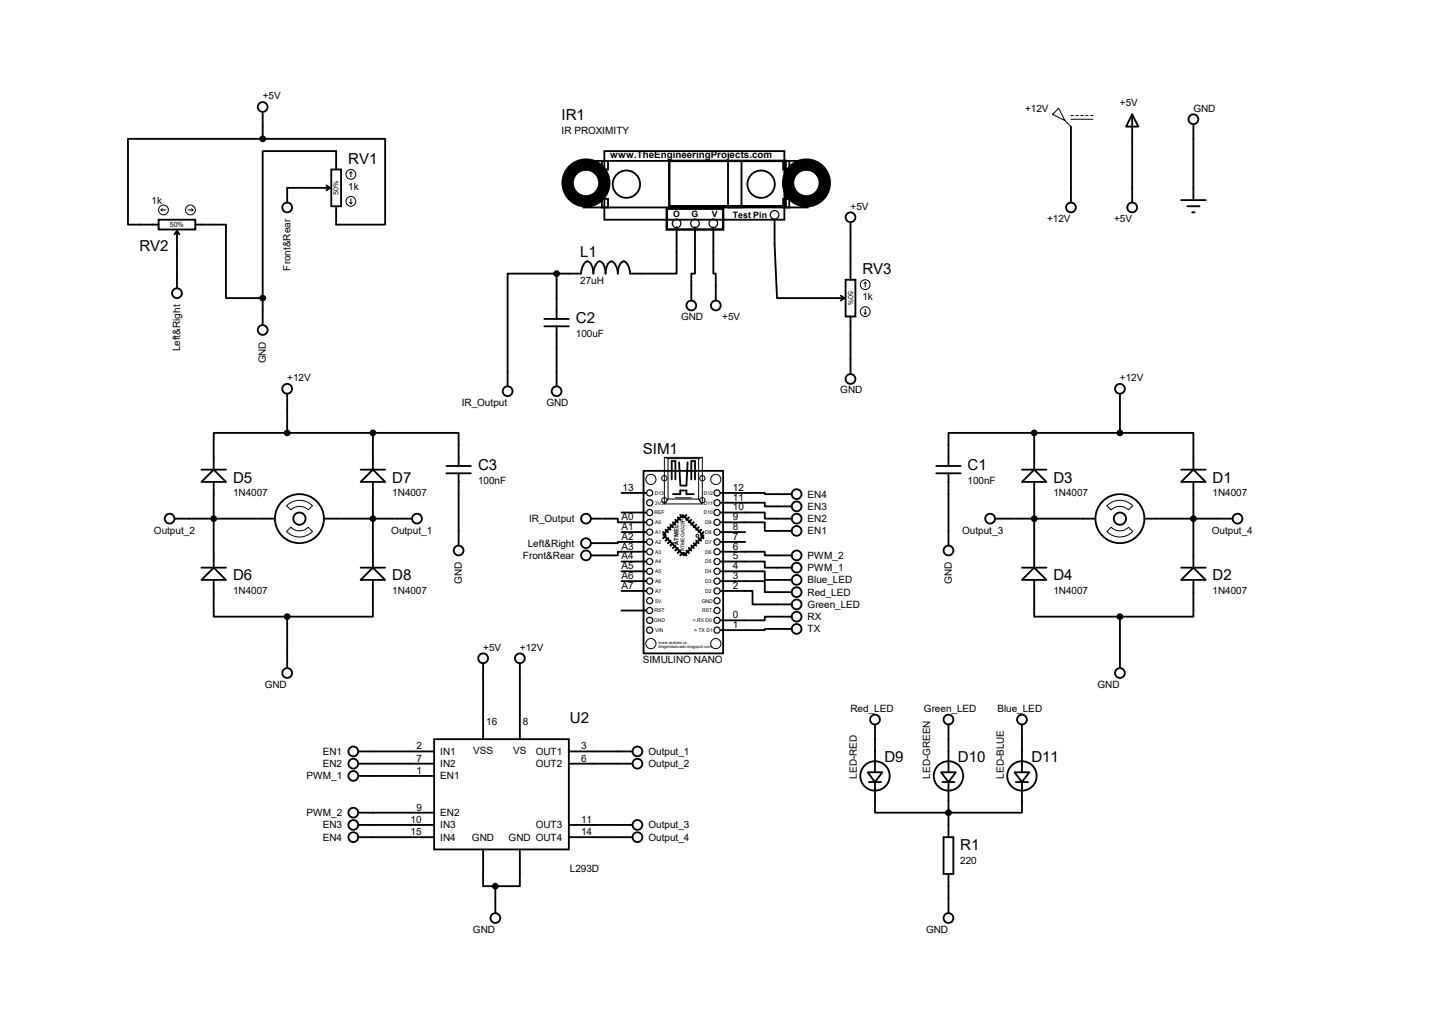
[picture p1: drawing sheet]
<svg xmlns="http://www.w3.org/2000/svg" width="297mm" height="210mm" viewBox="0 0 297 210" stroke-linecap="round" stroke-linejoin="round" font-family="sans-serif">
<g fill="none" stroke="#000" stroke-width=".38">
<path d="M54.5 28.8h-28v17.8h6.4M54.5 28.8h25.4v17.8h-10.2v-3.8M54.5 23.2v5.6M67.7 38.4l.8 .5M68.5 38.9h-8.9v3.1M68.5 38.9l-.8 .6M68.7 35.1h2v7.7h-2zM69.7 35.1v-3.8h-15.2v30.5M121 33.4h5.1v1.7h-5.1zM124.8 33.4h29v9.6h-29zM125.3 31.3h37.4v14.3h-37.4zM151 33.4h12.7v9.6h-12.7z"/>
<path d="M162.4 33.4h5.1v1.7h-5.1zM222.1 26.2v15.8M234.8 23.7l1.3 2.5h-2.5zM234.8 23.7v18.3M247.5 25.7v15.8M32.9 45.6h7.6v2h-7.6zM36.7 47.8v12M36.7 47.8l-.5 .8M36.7 47.8l.5 .8M40.5 46.6h6.4v15.2h7.6M115.4 56.7h-10.1v23.4M115.4 56.7v9.4"/>
<path d="M121 41.2h5.1v1.8h-5.1zM140.3 47.1v9.6h-9.6a2.69 2.69 0 0 0-1.3-2.5 2.31 2.31 0 0 0-1.3 2.5 2.69 2.69 0 0 0-1.2-2.5 2.31 2.31 0 0 0-1.3 2.5 2.31 2.31 0 0 0-1.3-2.5 2.69 2.69 0 0 0-1.2 2.5 2.31 2.31 0 0 0-1.3-2.5 2.69 2.69 0 0 0-1.3 2.5h-5.1M144.1 47.1v9.6h-.7v5.6M148 47.1v9.6h.5v5.6M160.7 45.6v5l.5 11.2h13.9M162.4 41.2h5.1v1.8h-5.1zM175.4 58h2v7.6h-2zM176.4 46.1v11.9M245 41.5h5.1M246.3 42.8h2.5M247.3 44h.5M54.5 61.8v5.6"/>
<path d="M112.9 66.1h5.1M112.9 67.6h5.1M115.4 67.6v12.5M174.4 61.3l.7 .5M175.1 61.8l-.7 .5M176.4 65.6v12M41.8 99.9l2.5-2.5 2.6 2.5zM41.8 97.4h5.1M44.3 99.9v17.8M59.6 89.7h-15.3v7.7M59.6 89.7h17.7M59.6 81.6v8.1"/>
<path d="M74.8 99.9l2.5-2.5 2.6 2.5zM74.8 97.4h5.1M77.3 89.7h17.8v6.9M77.3 89.7v7.7M77.3 99.9v17.8M92.6 96.6h5.1M92.6 98.1h5.1M95.1 98.1v15M133.5 97.6h16.5v37.9h-16.5zM139.3 99.4v-3.8h.8v3.8M140.8 95.8l.3 4.6M142.6 95.8l-.2 4.9h-1.3"/>
<path d="M143.4 99.4v-3.8h.7v3.8M194.2 96.6h5.1M194.2 98.1h5.1M196.7 98.1v15M212 97.4h5M214.5 97.4l2.5 2.5h-5zM214.5 89.7h-17.8v6.9M214.5 89.7v7.7M214.5 99.9v17.8M214.5 89.7h17.8M232.3 89.7h15.2v7.7M232.3 81.6v8.1"/>
<path d="M245 99.9l2.5-2.5 2.6 2.5zM245 97.4h5.1M247.5 99.9v17.8M36.2 107.5h20.8M41.8 117.7h5.1M67.2 107.5h18.3M74.8 117.7h5.1M122.6 107.5h5.5v.8h5.9M128.9 118.4h5.1M128.9 116.4h5.1M128.9 110.3h5.1M128.9 106.3h5.1"/>
<path d="M128.9 102.2h5.1M134 112.4h-5.9v.2h-5.5M134 114.4h-5.9v.7h-5.5M139.6 102.4h1.5v-.7h1.3v.7h1.5M141.6 106.8l4.3 4.3-4 4-4.4-4.3zM149.5 114.4h9.1v.7h5.6M149.5 108.3h9.1v1.8h5.6M149.5 106.3h9.1v1.2h5.6M149.5 104.2h9.1v.8h5.6M149.5 102.2h9.1v.2h5.6M149.5 116.4h9.1v1.3h5.6M149.5 118.4h9.1v1.8h5.6"/>
<path d="M149.5 112.4h5.1M149.5 110.3h5.1M206.4 107.5h20.8M212 117.7h5M214.5 117.7l2.5 2.5h-5zM237.4 107.5h18.3M245 117.7h5.1M41.8 120.2l2.5-2.5 2.6 2.5zM44.3 120.2v7.6h15.3M59.6 127.8v10.7M74.8 120.2l2.5-2.5 2.6 2.5zM77.3 120.2v7.6h-17.7"/>
<path d="M100.2 137.5v15.7M107.8 137.5v15.7M128.9 122.5h5.1M128.9 120.5h5.1M128.9 126.6h5.1M149.5 120.5h9.1v2.3h5.6M149.5 122.5h6.6v2.8h8.1M164.2 127.8h-5.6v.8h-9.1M164.2 130.4h-5.6v.2h-9.1M214.5 120.2v7.6h17.8M232.3 127.8v10.7M245 120.2l2.5-2.5 2.6 2.5z"/>
<path d="M247.5 120.2v7.6h-15.2M74.3 155.8h15.7M74.3 158.3h15.7M90 153.2h28v22.9h-28zM118 155.8h13.2M118 158.3h13.2M181.5 150.2v9.9M196.7 150.2v9.9M212 150.2v9.9M74.3 160.9h15.7M74.3 173.6h15.7M74.3 171h15.7"/>
<path d="M74.3 168.5h15.7M100.2 176.1v7.6h2.5M107.8 176.1v7.6h-5.1M118 173.6h13.2M118 171h13.2M180 160.1h3l-1.5 2zM180.2 162.1h2.6M181.5 162.1v6.4h30.5v-6.4M195.2 160.1h3l-1.5 2zM195.5 162.1h2.5M195.7 173.6h2v7.6h-2zM196.7 162.1v11.5"/>
<path d="M210.4 160.1h3.1l-1.5 2zM210.7 162.1h2.5M102.7 183.7v5.6M196.7 181.2v8.1"/>
<circle cx="54.5" cy="22.2" r="1.02"/>
<circle cx="129.9" cy="38.2" r="2.84"/>
<circle cx="157.9" cy="38.2" r="2.84"/>
<circle cx="247.5" cy="24.7" r="1.02"/>
<circle cx="59.6" cy="43" r="1.02"/>
<circle cx="176.4" cy="45" r="1.02"/>
<circle cx="222.1" cy="43" r="1.02"/>
<circle cx="234.8" cy="43" r="1.02"/>
<circle cx="36.7" cy="60.8" r="1.02"/>
<circle cx="54.5" cy="68.4" r="1.02"/>
<circle cx="143.4" cy="63.3" r="1.02"/>
<circle cx="148.5" cy="63.3" r="1.02"/>
<circle cx="176.4" cy="78.6" r="1.02"/>
<circle cx="59.6" cy="80.6" r="1.02"/>
<circle cx="105.3" cy="81.1" r="1.02"/>
<circle cx="115.4" cy="81.1" r="1.02"/>
<circle cx="232.3" cy="80.6" r="1.02"/>
<circle cx="35.2" cy="107.5" r="1.02"/>
<circle cx="62.1" cy="107.5" r="5.1"/>
<circle cx="62.1" cy="107.5" r="1.27"/>
<circle cx="86.5" cy="107.5" r="1.02"/>
<circle cx="95.1" cy="114.1" r="1.02"/>
<circle cx="121.5" cy="112.6" r="1.02"/>
<circle cx="121.5" cy="115.1" r="1.02"/>
<circle cx="121.5" cy="107.5" r="1.02"/>
<circle cx="165.2" cy="115.1" r="1.02"/>
<circle cx="165.2" cy="110.1" r="1.02"/>
<circle cx="165.2" cy="107.5" r="1.02"/>
<circle cx="165.2" cy="102.4" r="1.02"/>
<circle cx="165.2" cy="117.7" r="1.02"/>
<circle cx="165.2" cy="105" r="1.02"/>
<circle cx="196.7" cy="114.1" r="1.02"/>
<circle cx="205.4" cy="107.5" r="1.02"/>
<circle cx="232.3" cy="107.5" r="5.1"/>
<circle cx="232.3" cy="107.5" r="1.27"/>
<circle cx="256.7" cy="107.5" r="1.02"/>
<circle cx="59.6" cy="139.5" r="1.02"/>
<circle cx="100.2" cy="136.5" r="1.02"/>
<circle cx="107.8" cy="136.5" r="1.02"/>
<circle cx="165.2" cy="120.2" r="1.02"/>
<circle cx="165.2" cy="130.4" r="1.02"/>
<circle cx="165.2" cy="127.8" r="1.02"/>
<circle cx="165.2" cy="122.8" r="1.02"/>
<circle cx="165.2" cy="125.3" r="1.02"/>
<circle cx="232.3" cy="139.5" r="1.02"/>
<circle cx="73.3" cy="158.3" r="1.02"/>
<circle cx="73.3" cy="155.8" r="1.02"/>
<circle cx="132.2" cy="158.3" r="1.02"/>
<circle cx="132.2" cy="155.8" r="1.02"/>
<circle cx="181.5" cy="149.2" r="1.02"/>
<circle cx="196.7" cy="149.2" r="1.02"/>
<circle cx="212" cy="149.2" r="1.02"/>
<circle cx="73.3" cy="173.6" r="1.02"/>
<circle cx="73.3" cy="168.5" r="1.02"/>
<circle cx="73.3" cy="160.9" r="1.02"/>
<circle cx="73.3" cy="171" r="1.02"/>
<circle cx="132.2" cy="173.6" r="1.02"/>
<circle cx="132.2" cy="171" r="1.02"/>
<circle cx="181.5" cy="160.9" r="3"/>
<circle cx="196.7" cy="160.9" r="3"/>
<circle cx="212" cy="160.9" r="3"/>
<circle cx="102.7" cy="190.3" r="1.02"/>
<circle cx="196.7" cy="190.3" r="1.02"/>
</g>
<g fill="none" stroke="#000" stroke-width=".21">
<path d="M72.8 35.6v1.1M72.8 35.6l.2 .3M72.8 35.6l-.3 .3M219.6 22.4l1.3 2.6-2.6-1.3zM220.9 25l1.2 1.2M222.1 24h.5M222.1 24.7h4.6M223.1 24h.5M224.2 24h.5M225.2 24h.5M226.2 24h.5M33.4 43.5h1"/>
<path d="M33.4 43.5l.3 .3M33.7 43.3l-.3 .2M39 43.5h1M39.8 43.3l.2 .2M40 43.5l-.2 .3M72.5 42l.3 .2M72.8 41.2v1M73 42l-.2 .2M179.5 58.5v1M179.5 58.5l.2 .3M179.5 58.5l-.3 .3M179.2 64.9l.3 .2"/>
<path d="M179.5 64.1v1M179.7 64.9l-.2 .2M137.8 94.8h7.9v9.7h-7.9zM137.8 94.8l.8 .3M138.6 95.1h6.3v8.4h-6.3zM145.7 94.8l-.8 .3M59.4 104.9a3.7 3.7 0 0 1 5.4 0l-.9 .8a2.58 2.58 0 0 0-3.6 0zM60.3 109.3a2.51 2.51 0 0 0 3.6 0l.9 .9a3.7 3.7 0 0 1-5.4 0zM138.6 103.5l-.8 1M140.1 103.2h3.3M144.9 103.5l.8 1M229.6 104.9a3.7 3.7 0 0 1 5.4 0l-.9 .8a2.58 2.58 0 0 0-3.6 0z"/>
<path d="M230.5 109.3a2.51 2.51 0 0 0 3.6 0l.9 .9a3.7 3.7 0 0 1-5.4 0z"/>
<circle cx="72.8" cy="36.2" r="1.02"/>
<circle cx="33.9" cy="43.5" r="1.02"/>
<circle cx="39.5" cy="43.5" r="1.02"/>
<circle cx="72.8" cy="41.7" r="1.02"/>
<circle cx="179.5" cy="59" r="1.02"/>
<circle cx="179.5" cy="64.6" r="1.02"/>
<circle cx="135" cy="99.4" r="1.06"/>
<circle cx="137.8" cy="99.1" r=".55"/>
<circle cx="145.7" cy="99.1" r=".55"/>
<circle cx="148.5" cy="99.4" r="1.06"/>
<circle cx="137.8" cy="103.7" r=".55"/>
<circle cx="144.7" cy="111.1" r=".3"/>
<circle cx="145.7" cy="103.7" r=".55"/>
<circle cx="135" cy="133.4" r="1.06"/>
<circle cx="148.5" cy="133.4" r="1.06"/>
</g>
<g fill="none" stroke="#000" stroke-width=".42">
<path d="M137.5 110.3l.5 .5M138 111.1l-.5 .5M138 109.8l.6 .5M138.6 111.6l-.6 .5M138.6 109.3l.5 .5M139.1 112.1l-.5 .5M139.1 108.8l.5 .5M139.6 112.6l-.5 .5M139.6 108.3l.5 .5M140.1 113.1l-.5 .5M140.1 107.8l.5 .5M140.6 113.6l-.5 .5"/>
<path d="M140.6 107.3l.5 .5M141.1 114.1l-.5 .5M141.1 106.8l.5 .5M141.6 114.6l-.5 .5M141.9 114.6l.5 .5M142.4 106.8l-.5 .5M142.4 114.1l.5 .5M142.9 107.3l-.5 .5M142.9 113.6l.5 .5M143.4 107.8l-.5 .5M143.4 113.1l.5 .5M143.9 108.3l-.5 .5"/>
<path d="M143.9 112.6l.5 .5M144.4 108.8l-.5 .5M144.4 112.1l.5 .5M144.9 109.3l-.5 .5M144.9 111.6l.5 .5M145.4 109.8l-.5 .5M145.4 111.1l.5 .5M145.9 110.3l-.5 .5"/>
</g>
<g fill="none" stroke="#000" stroke-width=".25">
<circle cx="140.3" cy="46.3" r=".89"/>
<circle cx="144.1" cy="46.3" r=".89"/>
<circle cx="148" cy="46.3" r=".89"/>
<circle cx="160.7" cy="44.5" r=".89"/>
<circle cx="134.7" cy="102.2" r=".64"/>
<circle cx="134.7" cy="118.4" r=".64"/>
<circle cx="134.7" cy="110.3" r=".64"/>
<circle cx="134.7" cy="116.4" r=".64"/>
<circle cx="134.7" cy="104.2" r=".64"/>
<circle cx="134.7" cy="106.3" r=".64"/>
<circle cx="134.7" cy="112.4" r=".64"/>
<circle cx="134.7" cy="114.4" r=".64"/>
<circle cx="134.7" cy="108.3" r=".64"/>
<circle cx="148.7" cy="112.4" r=".64"/>
<circle cx="148.7" cy="114.4" r=".64"/>
<circle cx="148.7" cy="104.2" r=".64"/>
<circle cx="148.7" cy="108.3" r=".64"/>
<circle cx="148.7" cy="118.4" r=".64"/>
<circle cx="148.7" cy="102.2" r=".64"/>
<circle cx="148.7" cy="106.3" r=".64"/>
<circle cx="148.7" cy="110.3" r=".64"/>
<circle cx="148.7" cy="116.4" r=".64"/>
<circle cx="134.7" cy="120.5" r=".64"/>
<circle cx="134.7" cy="124.5" r=".64"/>
<circle cx="134.7" cy="130.6" r=".64"/>
<circle cx="134.7" cy="122.5" r=".64"/>
<circle cx="134.7" cy="126.6" r=".64"/>
<circle cx="134.7" cy="128.6" r=".64"/>
<circle cx="148.7" cy="120.5" r=".64"/>
<circle cx="148.7" cy="126.6" r=".64"/>
<circle cx="148.7" cy="128.6" r=".64"/>
<circle cx="148.7" cy="124.5" r=".64"/>
<circle cx="148.7" cy="130.6" r=".64"/>
<circle cx="148.7" cy="122.5" r=".64"/>
</g>
<g fill="#000" stroke="#000" stroke-width=".38">
<circle cx="54.5" cy="28.8" r=".51"/>
<circle cx="115.4" cy="56.7" r=".51"/>
<circle cx="54.5" cy="61.8" r=".51"/>
<circle cx="59.6" cy="89.7" r=".51"/>
<circle cx="77.3" cy="89.7" r=".51"/>
<circle cx="214.5" cy="89.7" r=".51"/>
<circle cx="232.3" cy="89.7" r=".51"/>
<circle cx="44.3" cy="107.5" r=".51"/>
<circle cx="77.3" cy="107.5" r=".51"/>
<circle cx="214.5" cy="107.5" r=".51"/>
<circle cx="247.5" cy="107.5" r=".51"/>
<circle cx="59.6" cy="127.8" r=".51"/>
<circle cx="232.3" cy="127.8" r=".51"/>
<circle cx="196.7" cy="168.5" r=".51"/>
<circle cx="102.7" cy="183.7" r=".51"/>
</g>
<g fill="none" stroke="#000" stroke-width="2.5">
<circle cx="121.5" cy="37.9" r="3.8"/>
<circle cx="167.3" cy="37.9" r="3.8"/>
</g>
<path d="M138.8 33.4h24.1v9.4h-24.1zM138.3 43.3h11.7v4.3h-11.7z" fill="none" stroke="#000" stroke-width=".51"/>
<g font-size="3.1">
<text x="116.5" y="24.9">IR1</text>
<text x="72.2" y="34">RV1</text>
<text x="28.9" y="52">RV2</text>
<text x="120.4" y="53.3">L1</text>
<text x="178.9" y="56.9">RV3</text>
<text x="119.5" y="67">C2</text>
<text x="133.3" y="94.1">SIM1</text>
<text x="48.3" y="100">D5</text>
<text x="81.4" y="100">D7</text>
<text x="99.1" y="97.5">C3</text>
<text x="200.7" y="97.5">C1</text>
<text x="218.5" y="100">D3</text>
<text x="251.5" y="100">D1</text>
<text x="48.3" y="120.3">D6</text>
<text x="81.4" y="120.3">D8</text>
<text x="218.5" y="120.3">D4</text>
<text x="251.5" y="120.3">D2</text>
<text x="118.2" y="149.8">U2</text>
<text x="183.4" y="157.9">D9</text>
<text x="198.7" y="157.9">D10</text>
<text x="213.9" y="157.9">D11</text>
<text x="199.2" y="176.2">R1</text>
</g>
<g font-size="2.1">
<text x="54.5" y="20.6">+5V</text>
<text x="212.6" y="23.2">+12V</text>
<text x="232.3" y="21.9">+5V</text>
<text x="247.5" y="23.2">GND</text>
<text x="116.5" y="27.8">IR PROXIMITY</text>
<text x="72.2" y="39.4">1k</text>
<text x="31.5" y="42.2">1k</text>
<text x="176.4" y="43.5">+5V</text>
<text x="217.2" y="46">+12V</text>
<text x="231.1" y="46">+5V</text>
<text x="60.2" y="56.1" transform="rotate(-90 60.2 56.1)">Front&amp;Rear</text>
<text x="120.4" y="58.8">27uH</text>
<text x="178.9" y="62.3">1k</text>
<text x="119.5" y="69.9">100uF</text>
<text x="141.3" y="66.3">GND</text>
<text x="149.8" y="66.3">+5V</text>
<text x="37.4" y="72.9" transform="rotate(-90 37.4 72.9)">Left&amp;Right</text>
<text x="55.2" y="75.4" transform="rotate(-90 55.2 75.4)">GND</text>
<text x="59.6" y="79">+12V</text>
<text x="174.3" y="81.6">GND</text>
<text x="232.3" y="79">+12V</text>
<text x="95.8" y="84.1">IR_Output</text>
<text x="113.3" y="84.1">GND</text>
<text x="99.1" y="100.4">100nF</text>
<text x="129.1" y="101.8">13</text>
<text x="152" y="101.8">12</text>
<text x="200.7" y="100.4">100nF</text>
<text x="48.3" y="102.9">1N4007</text>
<text x="81.4" y="102.9">1N4007</text>
<text x="128.9" y="107.9">A0</text>
<text x="152" y="107.9">9</text>
<text x="152" y="105.8">10</text>
<text x="152" y="103.8">11</text>
<text x="167.5" y="105.7">EN3</text>
<text x="167.5" y="103.2">EN4</text>
<text x="218.5" y="102.9">1N4007</text>
<text x="251.5" y="102.9">1N4007</text>
<text x="31.9" y="110.8">Output_2</text>
<text x="81.2" y="110.8">Output_1</text>
<text x="109.5" y="113.3">Left&amp;Right</text>
<text x="109.7" y="108.2">IR_Output</text>
<text x="128.9" y="114">A3</text>
<text x="128.9" y="111.9">A2</text>
<text x="128.9" y="109.9">A1</text>
<text x="152" y="114">6</text>
<text x="152" y="111.9">7</text>
<text x="152" y="109.9">8</text>
<text x="167.5" y="110.8">EN1</text>
<text x="167.5" y="108.2">EN2</text>
<text x="199.6" y="110.8">Output_3</text>
<text x="251.3" y="110.8">Output_4</text>
<text x="108.5" y="115.9">Front&amp;Rear</text>
<text x="128.9" y="118">A5</text>
<text x="128.9" y="116">A4</text>
<text x="152" y="118">4</text>
<text x="152" y="116">5</text>
<text x="167.5" y="115.9">PWM_2</text>
<text x="167.5" y="118.4">PWM_1</text>
<text x="48.3" y="123.2">1N4007</text>
<text x="81.4" y="123.2">1N4007</text>
<text x="95.8" y="121.1" transform="rotate(-90 95.8 121.1)">GND</text>
<text x="128.9" y="120.1">A6</text>
<text x="128.9" y="122.1">A7</text>
<text x="152" y="122.1">2</text>
<text x="152" y="120.1">3</text>
<text x="167.5" y="120.9">Blue_LED</text>
<text x="167.5" y="123.5">Red_LED</text>
<text x="197.4" y="121.1" transform="rotate(-90 197.4 121.1)">GND</text>
<text x="218.5" y="123.2">1N4007</text>
<text x="251.5" y="123.2">1N4007</text>
<text x="152" y="128.2">0</text>
<text x="152" y="130.2">1</text>
<text x="167.5" y="131.1">TX</text>
<text x="167.5" y="128.6">RX</text>
<text x="167.5" y="126">Green_LED</text>
<text x="100.2" y="134.9">+5V</text>
<text x="107.8" y="134.9">+12V</text>
<text x="133.3" y="137.5">SIMULINO NANO</text>
<text x="54.9" y="142.5">GND</text>
<text x="227.6" y="142.5">GND</text>
<text x="176.4" y="147.6">Red_LED</text>
<text x="191.6" y="147.6">Green_LED</text>
<text x="206.9" y="147.6">Blue_LED</text>
<text x="86.4" y="155.4">2</text>
<text x="100.8" y="150.3">16</text>
<text x="108.5" y="150.3">8</text>
<text x="120.5" y="155.4">3</text>
<text x="63.5" y="161.6">PWM_1</text>
<text x="66.9" y="156.5">EN1</text>
<text x="66.9" y="159">EN2</text>
<text x="86.4" y="157.9">7</text>
<text x="86.4" y="160.4">1</text>
<text x="91.3" y="156.5">IN1</text>
<text x="91.3" y="159">IN2</text>
<text x="91.3" y="161.6">EN1</text>
<text x="98.1" y="156.4">VSS</text>
<text x="106.4" y="156.4">VS</text>
<text x="111.1" y="156.5">OUT1</text>
<text x="111.1" y="159">OUT2</text>
<text x="120.5" y="157.9">6</text>
<text x="134.5" y="159">Output_2</text>
<text x="134.5" y="156.5">Output_1</text>
<text x="177.7" y="161.4" transform="rotate(-90 177.7 161.4)">LED-RED</text>
<text x="193" y="161.4" transform="rotate(-90 193 161.4)">LED-GREEN</text>
<text x="208.2" y="161.4" transform="rotate(-90 208.2 161.4)">LED-BLUE</text>
<text x="63.5" y="169.2">PWM_2</text>
<text x="66.9" y="171.7">EN3</text>
<text x="85.2" y="170.6">10</text>
<text x="85.2" y="173.1">15</text>
<text x="86.4" y="168.1">9</text>
<text x="91.3" y="171.7">IN3</text>
<text x="91.3" y="169.2">EN2</text>
<text x="111.1" y="171.7">OUT3</text>
<text x="120.5" y="170.6">11</text>
<text x="120.5" y="173.1">14</text>
<text x="134.5" y="171.7">Output_3</text>
<text x="66.9" y="174.3">EN4</text>
<text x="91.3" y="174.3">IN4</text>
<text x="97.9" y="174.4">GND</text>
<text x="105.5" y="174.4">GND OUT4</text>
<text x="134.5" y="174.3">Output_4</text>
<text x="199.2" y="179.1">220</text>
<text x="118.2" y="180.7">L293D</text>
<text x="98.1" y="193.3">GND</text>
<text x="192.1" y="193.3">GND</text>
</g>
<text font-size="2" x="126.6" y="32.9">www.TheEngineeringProjects.com</text>
<g font-size="1.8">
<text x="139.6" y="45">O</text>
<text x="143.4" y="45">G</text>
<text x="147.6" y="45">V</text>
<text x="152" y="45.2">Test Pin</text>
</g>
<g font-size="1.5">
<text x="70.2" y="40.4" transform="rotate(-90 70.2 40.4)">50%</text>
<text x="35.2" y="47.1">50%</text>
<text x="175.9" y="60.3" transform="rotate(90 175.9 60.3)">50%</text>
</g>
<text font-size="1.2" x="140.8" y="112.9" transform="rotate(-90 140.8 112.9)">ATMEL</text>
<g font-size="1.1">
<text x="135.7" y="106.6">REF</text>
<text x="135.8" y="102.6">D13</text>
<text x="135.8" y="104.6">3V3</text>
<text x="146" y="102.6">D12</text>
<text x="146" y="104.6">D11</text>
<text x="146" y="106.6">D10</text>
<text x="135.9" y="112.7">A2</text>
<text x="135.9" y="110.7">A1</text>
<text x="135.9" y="108.7">A0</text>
<text x="146.3" y="108.7">D9</text>
<text x="146.3" y="110.7">D8</text>
<text x="146.3" y="112.7">D7</text>
<text x="135.9" y="118.8">A5</text>
<text x="135.9" y="116.8">A4</text>
<text x="135.9" y="114.8">A3</text>
<text x="141.9" y="114.2" transform="rotate(-90 141.9 114.2)">ATMEGA328P</text>
<text x="146.3" y="114.8">D6</text>
<text x="146.3" y="116.8">D5</text>
<text x="146.3" y="118.8">D4</text>
<text x="135.9" y="124.9">5V</text>
<text x="135.9" y="122.9">A7</text>
<text x="135.9" y="120.9">A6</text>
<text x="145.5" y="124.9">GND</text>
<text x="146.3" y="120.9">D3</text>
<text x="146.3" y="122.9">D2</text>
<text x="135.6" y="129">GND</text>
<text x="135.7" y="127">RST</text>
<text x="135.9" y="131">VIN</text>
<text x="143.7" y="129">&lt; RX D0</text>
<text x="144" y="131">&gt; TX D1</text>
<text x="145.6" y="127">RST</text>
</g>
<g font-size=".8">
<text x="136.6" y="133.5">www.arduino.cc</text>
<text x="136.6" y="134.3">blogembarcado.blogspot.com</text>
</g>
</svg>
